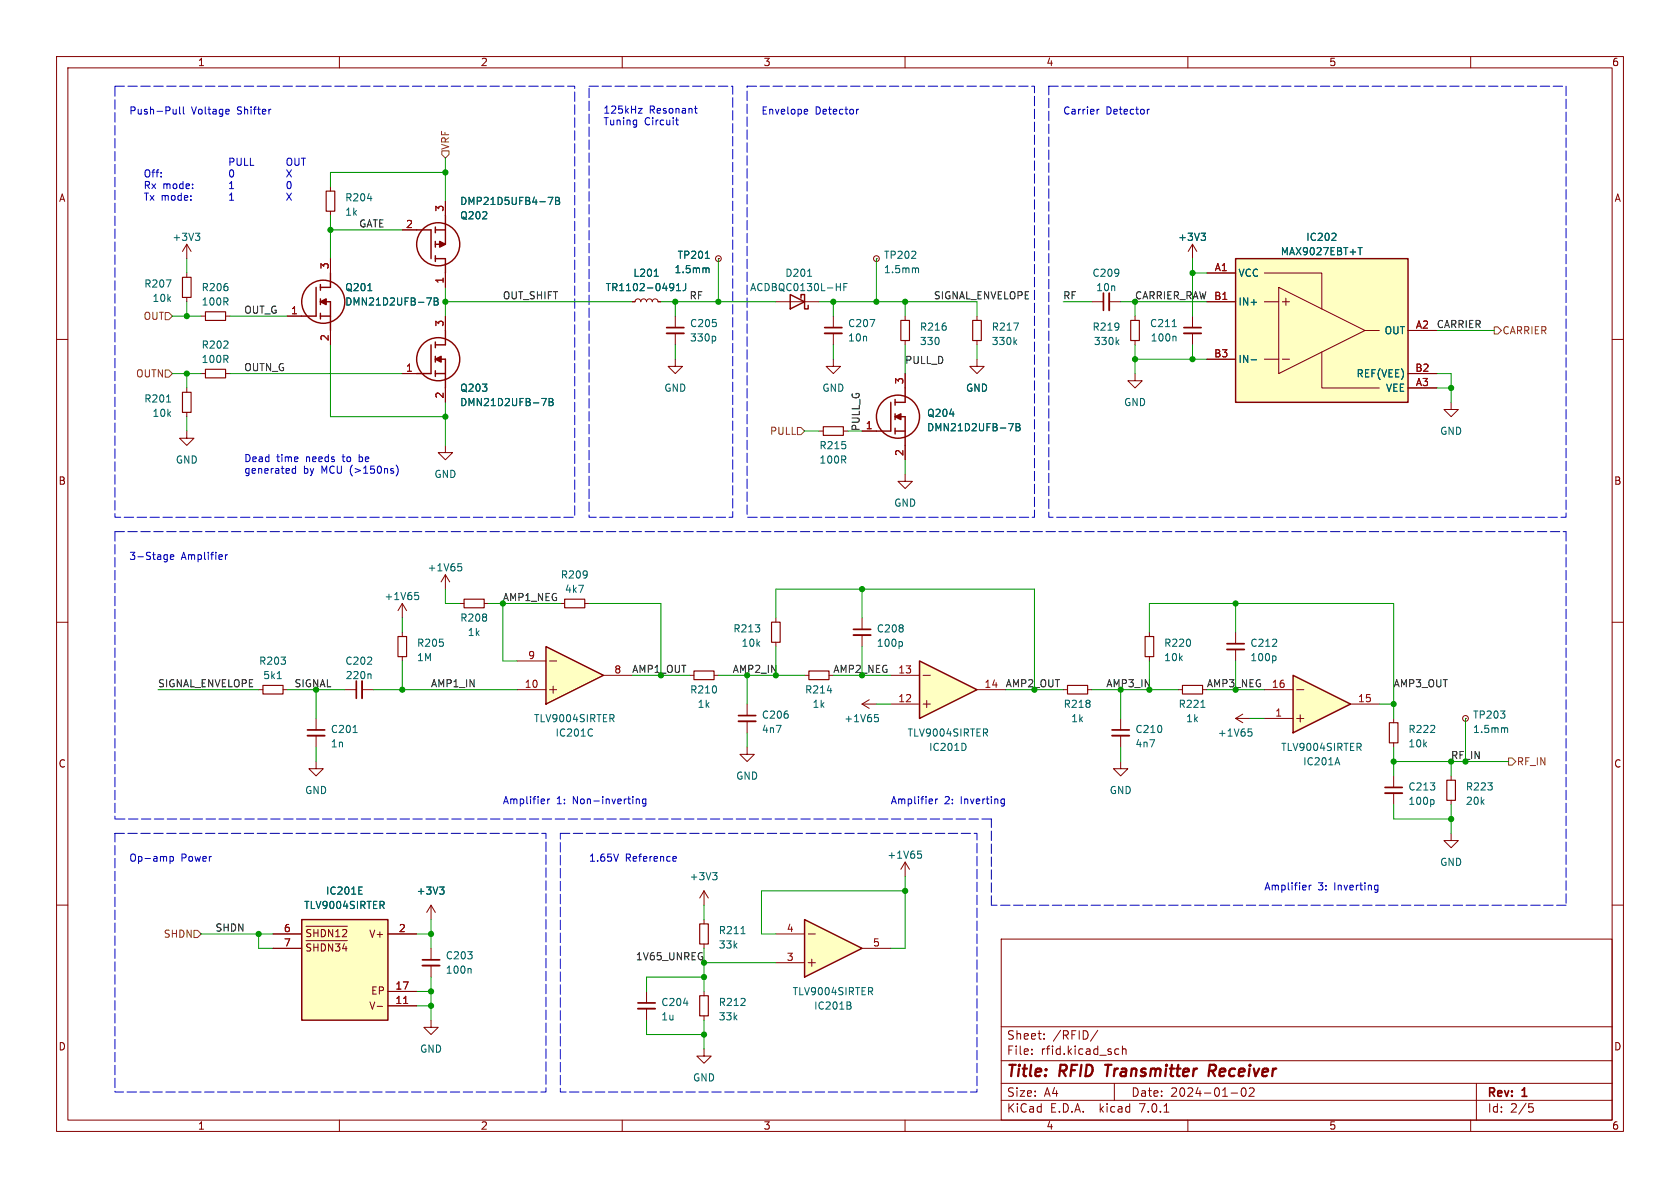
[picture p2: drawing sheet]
<svg xmlns="http://www.w3.org/2000/svg" width="297mm" height="210mm" viewBox="0 0 297 210" stroke-linecap="round" stroke-linejoin="round" font-family="sans-serif">
<g fill="none" stroke="#840000" stroke-width=".18">
<path d="M10 10h277v190h-277zM12 12h273v186h-273zM60 10v2M110 10v2M160 10v2M210 10v2M260 10v2M58.4 33v.8M58.4 37.3v.8M78.7 35.6v2.5M10 60h2M33 43.2v2.5"/>
<path d="M33 48.3v.7M33 52.6v.7M33 43.2l-.7 1.3M33 43.2l.8 1.3M35.6 55.9h.7M39.9 55.9h.7M50.8 55.9h2.5M58.4 45.7v2.6M58.4 58.4v2.6M71.1 40.6h2.6M78.7 48.3v2.5M78.7 55.9v2.5"/>
<path d="M285 60h2M33 76.2v1.3h1.3l-1.3 1.2-1.3-1.2h1.3M33 68.6v.7M33 72.9v.8M35.6 66h.7M39.9 66h.7M71.1 66h2.6M78.7 78.7v1.3h1.3l-1.3 1.3-1.2-1.3h1.2M78.7 68.6v2.5M10 110h2M71.1 106.7l-.7 1.3M71.1 106.7v2.5"/>
<path d="M71.1 106.7l.8 1.3M78.7 101.6v2.5M78.7 101.6l-.7 1.3M78.7 101.6l.8 1.3M99.1 106.7h.7M103.4 106.7h.7M121.9 119.4h.8M126.2 119.4h.8M137.2 109.2v.8M137.2 113.5v.8M142.2 119.4h.8M146.6 119.4h.7"/>
<path d="M285 110h2M132.1 132.1v1.3h1.2l-1.2 1.2-1.3-1.2h1.3M132.1 124.5v2M132.1 127.5v2M246.4 127v.8M246.4 131.3v.8M259.1 127h.1M10 160h2M124.5 157.5v2.5M124.5 157.5l-.8 1.3M124.5 157.5l.7 1.3M160 152.4l-.7 1.3"/>
<path d="M160 152.4v2.5M160 152.4l.8 1.3M285 160h2M114.3 175.3v2M114.3 178.3v2M124.5 162.6v.7M124.5 166.9v.7M124.5 175.3v.7M124.5 179.6v.7M177 166h108v32h-108zM60 198v2M110 198v2"/>
<path d="M124.5 185.4v1.3h1.2l-1.2 1.3-1.3-1.3h1.3M160 198v2M177 194.5h108M177 191.5h108M177 187.5h108M177 181.5h108M182.4 186.3v.1M182.4 185.5v.1M184.6 183.6v.1M184.6 182.8v.1M194.1 182.1l-1.3 2M197 191.5v3"/>
<path d="M197.4 185.4l.4 .1M197.8 186.3l-.4 .1M198.4 185.5l.2-.1 .4 .1 .1 .9M198.4 184.9v1.5M205.8 196.6h.8M210 198v2M217.6 193.2h1.2M219.6 192.4l.2-.1a.81 .81 0 0 1 .6 .6 .81 .81 0 0 1-.3 .8l-.2 .1a.81 .81 0 0 1-.6-.6 .81 .81 0 0 1 .3-.8zM220.9 192.4l.5-.1 .2 .1 .1 .3-.9 1.1h.9M260 198v2M261 191.5v6.5M270.3 195.1h.7"/>
<path d="M270.4 195.7h.4l.3 .3-.2 .5-.5 .1"/>
<circle cx="259.1" cy="127" r=".51"/>
</g>
<path d="M195.4 188.2h1.1M213.8 189.3h.7M214.7 188.2h-.8l-.3 2" fill="none" stroke="#840000" stroke-width=".4"/>
<path d="M57.7 33.8h1.5v3.5h-1.5zM32.3 49h1.5v3.6h-1.5zM36.3 55.1h3.6v1.5h-3.6zM32.3 69.3h1.5v3.6h-1.5zM36.3 65.3h3.6v1.5h-3.6zM99.8 105.9h3.6v1.5h-3.6zM122.7 118.6h3.5v1.5h-3.5zM136.4 110h1.5v3.5h-1.5zM143 118.6h3.6v1.5h-3.6zM245.6 127.8h1.5v3.5h-1.5zM123.7 176h1.5v3.6h-1.5zM123.7 163.3h1.5v3.6h-1.5z" fill="none" stroke="#840000" stroke-width=".2"/>
<g fill="none" stroke="#840000" stroke-width=".25">
<path d="M78.7 38.1v5.1h-1.7M55.9 50.8v5.1h-2.6M56.6 55.9h1.8M56.6 50.3v1M56.6 52.8v1M56.6 55.4v1M56.6 53.3h1.8v5.1M58.4 48.3v2.5h-1.8M73.7 40.6h2.5v5.1M77 40.6h1.7M77 40.1v1M77 42.7v1"/>
<path d="M77 45.2v1M77 45.7h1.7v2.6M78.7 58.4v2.6h-1.7M76.2 61v5h-2.5M77 60.5v1M77 63v1M77 65.5v1M77 63.5h1.7v5.1M77 66h1.7"/>
<circle cx="57.1" cy="53.3" r="3.8"/>
<circle cx="77.5" cy="43.2" r="3.8"/>
<circle cx="77.5" cy="63.5" r="3.8"/>
</g>
<g fill="#840000" stroke="#840000" stroke-width=".25">
<path d="M56.6 53.3l1.1-.5v1z"/>
<path d="M77.7 42.7l1 .5-1 .5z"/>
<path d="M77 63.5l1-.5v1z"/>
</g>
<g fill="none" stroke="#006464" stroke-width=".18">
<path d="M96.9 34.9h.8l-.5 1.2M98.2 34.9h.4l.3 .2-.3 .4 .3 .1 .1 .3-.3 .2h-.5zM98.2 35.5h.4M34.5 41.2h.8l-.4 .5M35.1 41.7l.2 .3v.3l-.2 .2M65 51.4h.7M75.4 52.7h.9l-.6 1.2M76.8 52.7h.4l.2 .2-.2 .4 .2 .1 .1 .3-.3 .2h-.4zM76.8 53.3h.4M29.4 71.1h.8M95.7 70.4h.9l-.6 1.3M97.1 70.4h.4l.2 .3-.2 .3 .2 .2 .1 .3-.2 .2h-.5z"/>
<path d="M97.1 71h.4M81 99.6h.6M73.4 104.7h.6M73.5 105.2h.3l.2 .3v.4l-.5 .1M81.1 100.1h.3l.2 .3v.4l-.5 .1M266.2 128.6l.3 .2v.7M126 154.3h.8l-.5 .4M126.5 154.7l.3 .3v.3l-.3 .2M162.3 150.4h.6M162.4 150.9h.3l.2 .3v.4l-.5 .1M131 165.1h.7"/>
</g>
<path d="M130.6 127.5h3M112.8 178.3h3" fill="none" stroke="#840000" stroke-width=".33"/>
<path d="M130.6 126.5h3M112.8 177.3h3" fill="none" stroke="#840000" stroke-width=".3"/>
<path d="M142.2 162.6l10.2 5-10.2 5.1z" fill="#ffffc2"/>
<g fill="none" stroke="#840000" stroke-width=".18">
<path d="M111.8 53.3h.5l.1-.3 .4-.2 .3 .2 .2 .3 .1-.3 .4-.2 .4 .2 .1 .3 .2-.3 .3-.2 .4 .2 .1 .3 .2-.3 .3-.2 .4 .2 .1 .3h.5M137.2 53.3h7.6M147.3 55.9v2M147.3 58.9v2.1M154.9 45.7h.1M144.8 76.2h.7M149.1 76.2h.8M160 83.8v1.3h1.3l-1.3 1.3-1.3-1.3h1.3M152.4 109.2v2.1M152.4 112.3v2M203.2 111.8v.7M203.2 116.1v.7"/>
<path d="M218.4 111.8v2M218.4 114.8v2M55.9 134.6v1.3h1.2l-1.2 1.3-1.3-1.3h1.3M188 121.9h.7M192.3 121.9h.7M198.1 134.6v1.3h1.3l-1.3 1.3-1.3-1.3h1.3M198.1 127v2M198.1 130v2.1M208.3 121.9h.7M212.6 121.9h.8M218.4 127l1.3 .8M218.4 127h2.6"/>
<path d="M219.7 126.2l-1.3 .8M246.4 137.2v2M256.5 137.2v.7M246.4 140.2v2M256.5 147.3v1.3h1.3l-1.3 1.3-1.2-1.3h1.2M256.5 141.5v.7M48.3 165.1h5M48.3 167.6h5M54.1 163.7h7.3M54.1 166.3h7.3M54.9 164.4l-.4-.1-.3 .3M55.5 164.3v1.3"/>
<path d="M55.5 166.9v1.2M56.2 164.3v1.3M56.2 166.9v1.2M56.8 166.9v1.2M57.5 164.6l-.2-.2-.5-.1v1.3M58.8 164.3v1.3l-.7-1.3v1.3M58.8 166.9v1.2l-.7-1.2v1.2M59.5 164.6l.2-.3v1.3M60.6 164.4l.5-.1 .2 .3M60.9 166.8l-.3 .9M66.7 177.9h.9M68.6 165.1h5.1"/>
<path d="M68.6 177.8h5.1M68.6 175.3h5.1M76.2 160l-.8 1.3M76.2 160v2.6M76.2 167.6v2.1M76.2 170.7v2M76.2 160l.8 1.3M137.2 165.1h5M137.2 170.2h5M142.9 165.1h1.2M142.9 170.2h1.2M143.5 169.5v1.3"/>
<path d="M152.4 167.6h5.1M76.2 180.3v1.3h1.3l-1.3 1.3-1.3-1.3h1.3"/>
<circle cx="154.9" cy="45.7" r=".51"/>
</g>
<path d="M139.7 52.1l2.5 1.2-2.5 1.3zM141.6 52.7v-.6h.6v2.5h.7v-.6M53.3 162.6h15.3v17.7h-15.3zM142.2 162.6l10.2 5-10.2 5.1z" fill="none" stroke="#840000" stroke-width=".25"/>
<g fill="none" stroke="#006464" stroke-width=".18">
<path d="M115.7 48.8h.7M119.6 51.4h.7M119.6 50.5l.4-.4v1.3M121.2 50.1v.9a.41 .41 0 0 1-.5 .4M142.8 48.8h.7M147.8 50.7h.8M148.6 50.1v1.3M149.2 50.7h.4M149.8 50.1h-.6v1.3M162 47.4l.4 .1v.7M159.4 113.5l.1 .2-.1 .5M225.5 116l.1 .2-.1 .5"/>
<path d="M212.3 125h.7M220.7 128.9h.6M220.8 129.3h.3l.2 .3-.1 .5h-.4M63.4 156.8h.6M63.4 158.1h.6M77.7 156.8h.8l-.4 .5M78.3 157.3l.2 .2v.3l-.2 .3M253.4 141.4l.1 .2-.1 .5M83.1 171.2l.2 .2v.6M150.2 177.7l.3 .3-.1 .3-.2 .1M150.3 177.2l.1 .2-.1 .3"/>
</g>
<path d="M145.5 75.4h3.6v1.6h-3.6zM202.4 112.5h1.6v3.6h-1.6zM188.7 121.2h3.6v1.5h-3.6zM209 121.2h3.6v1.5h-3.6zM255.8 137.9h1.5v3.6h-1.5z" fill="none" stroke="#840000" stroke-width=".2"/>
<path d="M145.8 58.9h3M150.9 112.3h3M216.9 114.8h3.1M196.6 130h3M244.9 140.2h3M74.7 170.7h3" fill="none" stroke="#840000" stroke-width=".33"/>
<path d="M145.8 57.9h3M150.9 111.3h3M216.9 113.8h3.1M196.6 129h3M244.9 139.2h3M74.7 169.7h3" fill="none" stroke="#840000" stroke-width=".3"/>
<path d="M53.3 162.6h15.3v17.7h-15.3z" fill="#ffffc2" stroke="#ffffc2" stroke-width=".18"/>
<path d="M71.4 177.4h.7" fill="none" stroke="#a90000" stroke-width=".18"/>
<path d="M228.6 119.4l10.2 5.1-10.2 5z" fill="#ffffc2"/>
<g fill="none" stroke="#840000" stroke-width=".18">
<path d="M119.4 55.9v2M119.4 58.9v2.1M127 45.7h.1M160 55.9v.7M172.7 55.9v.7M193 53.3h2.1M196.1 53.3h2M200.7 55.9v.7M210.8 43.2l-.7 1.3M210.8 43.2v2.5M210.8 55.9v2M210.8 58.9v2.1"/>
<path d="M210.8 43.2l.8 1.3M213.4 53.3h5M213.4 48.3h5M223.5 48.3h10.2v6.3M223.5 53.3h2.6M226.1 50.8l15.2 7.6-15.2 7.6zM226.7 53.3h1.3M227.3 52.7v1.3M241.3 58.4h2.5M248.9 58.4h5.1M119.4 63.5v1.3h1.2l-1.2 1.2-1.3-1.2h1.3M147.3 63.5v1.3h1.3l-1.3 1.2-1.3-1.2h1.3"/>
<path d="M152.4 76.2h2.5M160 60.2v.8M160 66v2.6M160 78.7v2.6M172.7 63.5v1.3h1.3l-1.3 1.2-1.3-1.2h1.3M172.7 60.2v.8M200.7 66v1.3h1.2l-1.2 1.3-1.3-1.3h1.3M200.7 60.2v.8M213.4 63.5h5M223.5 63.5h2.6M226.7 63.5h1.3M233.7 62.2v6.4h10.1"/>
<path d="M248.9 68.6h5.1M248.9 66h5.1M256.5 71.1v1.3h-1.2l1.2 1.3 1.3-1.3h-1.3M71.1 111.8v.7M71.1 116.1v.7M81.3 106.7h.7M85.6 106.7h.8M45.7 121.9h.8M50 121.9h.8M55.9 127v2M55.9 130v2.1M61 121.9h2"/>
<path d="M64 121.9h2M223.5 121.9h5.1M223.5 127h5.1M229.2 121.9h1.3M229.2 127h1.3M229.9 126.4v1.2M238.8 124.5h5"/>
<circle cx="127" cy="45.7" r=".51"/>
</g>
<g fill="none" stroke="#840000" stroke-width=".25">
<path d="M218.4 45.7h30.5v25.4h-30.5zM157.5 71.1v5.1h-2.6M158.2 76.2h1.8M158.2 70.6v1M158.2 73.2v1M158.2 75.7v1M158.2 73.7h1.8v5M160 68.6v2.5h-1.8M228.6 119.4l10.2 5.1-10.2 5z"/>
<circle cx="158.7" cy="73.7" r="3.8"/>
</g>
<g fill="none" stroke="#006464" stroke-width=".18">
<path d="M124.7 45.7h.7M125 47.4l.4 .1v.7M126.4 59.5l.1 .2-.1 .5M207.2 57.7h.8M207.7 59.4l.2 .2v.7M212.3 41.2h.8l-.4 .5M212.9 41.7l.2 .3v.3l-.2 .2M236.1 41.3l.1 .2-.1 .3-.7 .7h.8M240.1 43.8h.7M240.5 43.8v1.2M178.3 74.9h.8l-.5 1.3M179.4 60.4l.3 .5"/>
<path d="M179.6 74.9h.4l.3 .2-.3 .4 .3 .1 .1 .3-.3 .3h-.5zM179.6 75.5h.4M179.7 60.1l-.4 .4M197.4 60.4l.4 .5M197.8 60.1l-.5 .4M221.2 63.6h1M49 120h.7M65.4 119.1l.2 .2v.7M62.4 129.5h.7M236.4 133.9l.5 1.3"/>
</g>
<path d="M117.9 58.9h3M196.1 51.8v3.1M209.3 58.9h3M54.4 130h3M64 120.4v3" fill="none" stroke="#840000" stroke-width=".33"/>
<path d="M117.9 57.9h3M195.1 51.8v3.1M209.3 57.9h3M54.4 129h3M63 120.4v3" fill="none" stroke="#840000" stroke-width=".3"/>
<path d="M159.3 56.6h1.5v3.6h-1.5zM172 56.6h1.5v3.6h-1.5zM199.9 56.6h1.5v3.6h-1.5zM70.4 112.5h1.5v3.6h-1.5zM82 105.9h3.6v1.5h-3.6zM46.5 121.2h3.5v1.5h-3.5z" fill="none" stroke="#840000" stroke-width=".2"/>
<path d="M218.4 45.7h30.5v25.4h-30.5z" fill="#ffffc2" stroke="#ffffc2" stroke-width=".18"/>
<path d="M158.2 73.7l1.1-.5v1z" fill="#840000" stroke="#840000" stroke-width=".25"/>
<path d="M162.6 116.8l10.1 5.1-10.1 5.1z" fill="#ffffc2"/>
<path d="M157.5 119.4h5.1M163.2 119.4h1.3M152.4 124.5h2.5M152.4 124.5l1.3 .7M153.7 123.7l-1.3 .8M157.5 124.5h5.1M163.2 124.5h1.3M163.8 123.8v1.3M172.7 121.9h5.1" fill="none" stroke="#840000" stroke-width=".18"/>
<path d="M162.6 116.8l10.1 5.1-10.1 5.1z" fill="none" stroke="#840000" stroke-width=".25"/>
<path d="M154.6 126.3h.6M154.8 126.8h.3l.2 .2-.1 .5-.4 .1M170.7 131.6l.1 .3-.1 .6" fill="none" stroke="#006464" stroke-width=".18"/>
<path d="M96.5 114.3l10.2 5.1-10.2 5.1z" fill="#ffffc2"/>
<g fill="none" stroke="#840000" stroke-width=".18">
<path d="M78.7 35.6v2.5M50.8 55.9h2.5M58.4 45.7v2.6M58.4 58.4v2.6M71.1 40.6h2.6M78.7 48.3v2.5M78.7 55.9v2.5M111.8 53.3h.5M116.3 53.3h.5M127 45.7h.1M213.4 53.3h5M213.4 48.3h5"/>
<path d="M248.9 58.4h5.1M71.1 66h2.6M78.7 68.6v2.5M152.4 76.2h2.5M160 66v2.6M160 78.7v2.6M213.4 63.5h5M248.9 66h5.1M248.9 68.6h5.1M91.4 116.8h5.1M97.2 116.8h1.2M106.7 119.4h5.1"/>
<path d="M91.4 121.9h5.1M97.2 121.9h1.2M97.8 121.3v1.3M48.3 165.1h5M48.3 167.6h5M68.6 177.8h5.1M68.6 175.3h5.1M68.6 165.1h5.1"/>
</g>
<path d="M96.5 114.3l10.2 5.1-10.2 5.1z" fill="none" stroke="#840000" stroke-width=".25"/>
<g fill="none" stroke="#006464" stroke-width=".18">
<path d="M96.9 34.9h.8l-.5 1.2M98.2 34.9h.4l.3 .2-.3 .4 .3 .1 .1 .3-.3 .2h-.5zM98.2 35.5h.4M65 51.4h.7M75.4 52.7h.9l-.6 1.2M76.8 52.7h.4l.2 .2-.2 .4 .2 .1 .1 .3-.3 .2h-.4zM76.8 53.3h.4M115.7 48.8h.7M119.6 51.4h.7M119.6 50.5l.4-.4v1.3M121.2 50.1v.9a.41 .41 0 0 1-.5 .4M124.7 45.7h.7"/>
<path d="M125 47.4l.4 .1v.7M212.3 41.2h.8l-.4 .5M212.9 41.7l.2 .3v.3l-.2 .2M236.1 41.3l.1 .2-.1 .3-.7 .7h.8M240.1 43.8h.7M240.5 43.8v1.2M95.7 70.4h.9l-.6 1.3M97.1 70.4h.4l.2 .3-.2 .3 .2 .2 .1 .3-.2 .2h-.5zM97.1 71h.4M178.3 74.9h.8l-.5 1.3M179.6 74.9h.4l.3 .2-.3 .4 .3 .1 .1 .3-.3 .3h-.5zM179.6 75.5h.4"/>
<path d="M221.2 63.6h1M104.7 128.9v.1M104.7 130v.1M63.4 156.8h.6M63.4 158.1h.6M77.7 156.8h.8l-.4 .5M78.3 157.3l.2 .2v.3l-.2 .3"/>
</g>
<path d="M78.1 26.7h1.3v.6l-.7 .6-.6-.6zM29.2 55.2h.6l.7 .7-.7 .6h-.6zM264.2 57.8h.6l.6 .6-.6 .7h-.6zM29.2 65.4h.6l.7 .6-.7 .7h-.6zM141 75.6h.6l.6 .6-.6 .6h-.6zM266.7 134h.6l.7 .6-.7 .7h-.6zM34.3 164.5h.6l.7 .6-.7 .6h-.6z" fill="none" stroke="#725600" stroke-width=".18"/>
<g fill="none" stroke="#0000c2" stroke-width=".18">
<path d="M31.1 19.3v.9M31.7 18.9v1.1l.2 .2M32.4 18.9v1.1l.2 .2M40.3 19.3l.2 .3-.6 .1M47.9 19.3l-.2 .1M112.8 19.2h.7l-.7 .8h.7M122.8 19.2h.5M122.9 18.7v1.1l.4 .2M142.4 19.3l.3 .1 .1 .2-.6 .1M151.4 19.3v.9M151.8 19.3l-.4 .3M194.3 19.3l-.4 .3"/>
<path d="M202.8 19.3v.9M203.2 19.3l-.4 .3M31.1 20l-.3 .2M40.5 20.1l-.2 .1M40.6 33.3h.7M40.6 32.4l.3-.3v1.2M40.6 34.5l.3-.4v1.3M40.6 35.4h.7M40.6 28.6h.6l.2-.2-.1-.3-.7-.1v1.2M40.7 30.1l.2-.1a.68 .68 0 0 1 .4 .7 .68 .68 0 0 1-.4 .6l-.2-.1-.1-.4zM41.9 28v1l.3 .2h.3l.1-.2v-1M43.2 28v1.2h.6"/>
<path d="M44.3 28v1.2h.6M50.7 30l.8 1.3M50.7 34.1l.8 1.3M50.9 32.2l.1-.1a.68 .68 0 0 1 .5 .6 .68 .68 0 0 1-.5 .6l-.1-.1-.2-.3zM50.9 28h.1a.43 .43 0 0 1 .6 .4v.4a.42 .42 0 0 1-.4 .4 .42 .42 0 0 1-.5-.4v-.4zM51.5 30l-.8 1.3M51.5 34.1l-.8 1.3M52.1 28v1l.3 .2h.3l.2-.2v-1M53.3 28h.7M53.6 28v1.2M119.4 21.2h.5M119.6 20.8v1.1l.3 .2"/>
<path d="M142.7 20.1l-.3 .1M30.1 98.5l.6-.1v-.3h-.4l-.2 .1 .1 .6h.5M39.9 98.1v.8M40.2 98.1l-.3 .2M51.6 83.4l.3 .3 .4-.1M52.3 82.4v1.3M52.3 82.9l-.4-.1-.3 .3M69.4 83.2l.2 .2-.2 .3M69.4 82.8l.1 .1M70 82.2a1.46 1.46 0 0 1 0 1.9M30.1 151.5l.3-.1 .3 .2-.2 .6h-.4M30.1 151.4v1.3"/>
<path d="M96.8 141.2v.9M97.2 141.2l-.4 .3M112.5 141.4l.2-.2 .3 .1v.8M112.5 141.2v.9M114.2 141.3l-.4-.1-.2 .3 .1 .5h.5M114.2 141.2v1.1l-.3 .2-.3-.1M119.1 151.4l.4 .1 .1 .2-.6 .1M119.5 152.2h-.4M165.4 141.2v.9M165.8 141.2l-.4 .3M177.1 141.3h.5M177.1 142h.5"/>
<path d="M177.6 141.2v1.1l-.2 .1-.3 .1M231.4 156.5v.8M231.8 156.5l-.4 .2M243.1 156.5h.5M243.1 157.3h.5M243.6 156.5v1l-.1 .2h-.3"/>
</g>
<path d="M20.3 15.2h81.3v76.2h-81.3v-76.2M104.1 15.2h25.4v76.2h-25.4v-76.2M132.1 15.2h50.8v76.2h-50.8v-76.2M185.4 15.2h91.5v76.2h-91.5v-76.2M20.3 94v50.8M20.3 94h256.6M276.9 94v66M20.3 147.3h76.2v45.7h-76.2v-45.7M99.1 147.3h73.6v45.7h-73.6v-45.7M175.3 144.8h-155M175.3 160v-15.2M276.9 160h-101.6" fill="none" stroke="#0000c2" stroke-width=".18" stroke-dasharray="1.7 .6"/>
<g fill="none" stroke="#009600" stroke-width=".18">
<path d="M58.4 38.1v7.6M78.7 30.5h-20.3v2.5M78.7 27.9v7.7M30.5 55.9h5.1M33 45.7v2.6M33 53.3v2.6M40.6 55.9h10.2M58.4 40.6h12.7M78.7 50.8v5.1M78.7 53.3h33.1M116.8 53.3h20.4M119.4 53.3v2.6"/>
<path d="M127 45.7v7.6M144.8 53.3h27.9v2.6M147.3 53.3v2.6M154.9 45.7v7.6M160 53.3v2.6M188 53.3h5M198.1 53.3h15.3M200.7 53.3v2.6M210.8 45.7v10.2M210.8 48.3h2.6M254 58.4h10.2M30.5 66h5.1"/>
<path d="M33 66v2.6M33 73.7v2.5M40.6 66h30.5M58.4 61v12.7h20.3M78.7 71.1v7.6M119.4 61v2.5M142.2 76.2h2.6M147.3 61v2.5M149.9 76.2h2.5M160 61v5M172.7 61v2.5M200.7 63.5h12.7"/>
<path d="M200.7 61v5M210.8 61v2.5M254 66h2.5v5.1M254 68.6h2.5M160 81.3v2.5M71.1 109.2v2.6M71.1 116.8v5.1M78.7 104.1v2.6h2.6M86.4 106.7h12.7M88.9 106.7v10.1h2.5M104.1 106.7h12.7v12.7M111.8 119.4h10.1"/>
<path d="M127 119.4h15.2M132.1 119.4v5.1M137.2 109.2v-5.1h45.7v17.8M137.2 114.3v5.1M147.3 119.4h10.2M152.4 104.1v5.1M152.4 114.3v5.1M203.2 111.8v-5.1h43.2v20.3M203.2 116.8v5.1M218.4 106.7v5.1M218.4 116.8v5.1M27.9 121.9h17.8"/>
<path d="M50.8 121.9h10.2M55.9 121.9v5.1M55.9 132.1v2.5M66 121.9h25.4M132.1 129.5v2.6M154.9 124.5h2.6M177.8 121.9h10.2M193 121.9h15.3M198.1 121.9v5.1M198.1 132.1v2.5M213.4 121.9h10.1M221 127h2.5"/>
<path d="M243.8 124.5h2.6M246.4 134.6h10.1v2.6M246.4 132.1v5.1M259.1 127v7.6h7.6M160 157.5h-25.4v7.6h2.6M160 154.9v12.7h-2.5M246.4 142.2v2.6h10.1M256.5 142.2v5.1M35.6 165.1h12.7M45.7 165.1v2.5h2.6M73.7 165.1h2.5M73.7 175.3h2.5"/>
<path d="M73.7 177.8h2.5M76.2 162.6v5M76.2 172.7v7.6M124.5 160v2.6M124.5 167.6v7.7M124.5 170.2h12.7M124.5 172.7h-10.2v2.6M114.3 180.3v2.6h10.2M124.5 180.3v5.1"/>
</g>
<path d="M71.4 177.4h.7" fill="none" stroke="#a90000" stroke-width=".18"/>
<g fill="#009600" stroke="#009600" stroke-width=".18">
<circle cx="124.5" cy="170.2" r=".46"/>
<circle cx="124.5" cy="172.7" r=".46"/>
<circle cx="124.5" cy="182.9" r=".46"/>
<circle cx="160" cy="157.5" r=".46"/>
<circle cx="76.2" cy="177.8" r=".46"/>
<circle cx="76.2" cy="175.3" r=".46"/>
<circle cx="76.2" cy="165.1" r=".46"/>
<circle cx="45.7" cy="165.1" r=".46"/>
<circle cx="58.4" cy="40.6" r=".46"/>
<circle cx="78.7" cy="30.5" r=".46"/>
<circle cx="147.3" cy="53.3" r=".46"/>
<circle cx="154.9" cy="53.3" r=".46"/>
<circle cx="137.2" cy="119.4" r=".46"/>
<circle cx="152.4" cy="104.1" r=".46"/>
<circle cx="33" cy="55.9" r=".46"/>
<circle cx="78.7" cy="53.3" r=".46"/>
<circle cx="78.7" cy="73.7" r=".46"/>
<circle cx="246.4" cy="134.6" r=".46"/>
<circle cx="256.5" cy="144.8" r=".46"/>
<circle cx="246.4" cy="124.5" r=".46"/>
<circle cx="33" cy="66" r=".46"/>
<circle cx="127" cy="53.3" r=".46"/>
<circle cx="119.4" cy="53.3" r=".46"/>
<circle cx="55.9" cy="121.9" r=".46"/>
<circle cx="71.1" cy="121.9" r=".46"/>
<circle cx="210.8" cy="63.5" r=".46"/>
<circle cx="200.7" cy="63.5" r=".46"/>
<circle cx="210.8" cy="48.3" r=".46"/>
<circle cx="160" cy="53.3" r=".46"/>
<circle cx="203.2" cy="121.9" r=".46"/>
<circle cx="256.5" cy="68.6" r=".46"/>
<circle cx="218.4" cy="106.7" r=".46"/>
</g>
<g font-size="2.8" fill="#840000">
<text x="178" y="190.8">Title:</text>
<text x="187.4" y="190.8">RFID</text>
<text x="196.1" y="190.8">Transmitter</text>
<text x="215" y="190.8">Receiver</text>
</g>
<g font-size="2.1" fill="#840000">
<text x="178" y="183.9">Sheet:</text>
<text x="186.2" y="183.9">/RFID/</text>
<text x="178" y="186.6">File:</text>
<text x="184" y="186.6">rfid.kicad_sch</text>
<text x="178" y="196.8">KiCad</text>
<text x="178" y="194">Size:</text>
<text x="184.6" y="194">A4</text>
<text x="185.7" y="196.8">E.D.A.</text>
<text x="194.4" y="196.8">kicad</text>
<text x="200" y="194">Date:</text>
<text x="201.5" y="196.8">7.0.1</text>
<text x="206.9" y="194">2024-01-02</text>
<text x="263" y="194.2">Rev:</text>
<text x="263" y="196.8">Id:</text>
<text x="267" y="196.8">2/5</text>
<text x="269.2" y="194.2">1</text>
</g>
<g font-size="1.8" fill="#840000">
<text x="35" y="11.8">1</text>
<text x="85" y="11.8">2</text>
<text x="135" y="11.8">3</text>
<text x="185" y="11.8">4</text>
<text x="235" y="11.8">5</text>
<text x="285" y="11.8">6</text>
<text x="10.4" y="35.8">A</text>
<text x="285.4" y="35.8">A</text>
<text x="10.3" y="85.8">B</text>
<text x="285.3" y="85.8">B</text>
<text x="10.3" y="135.8">C</text>
<text x="285.3" y="135.8">C</text>
<text x="54" y="166.4">~{SHDN12}</text>
<text x="65.1" y="165.9">V+</text>
<text x="54" y="169">~{SHDN34}</text>
<text x="65.1" y="178.6">V-</text>
<text x="65.5" y="176">EP</text>
<text x="10.3" y="185.8">D</text>
<text x="285.3" y="185.8">D</text>
<text x="35" y="199.8">1</text>
<text x="85" y="199.8">2</text>
<text x="135" y="199.8">3</text>
<text x="185" y="199.8">4</text>
<text x="235" y="199.8">5</text>
<text x="285" y="199.8">6</text>
</g>
<g font-size="1.8" fill="#0000c2">
<text x="22.9" y="20.3">Push-Pull</text>
<text x="33.9" y="20.3">Voltage</text>
<text x="42" y="20.3">Shifter</text>
<text x="106.7" y="20.2">125kHz</text>
<text x="106.7" y="22.2">Tuning</text>
<text x="113.9" y="22.2">Circuit</text>
<text x="114.8" y="20.2">Resonant</text>
<text x="134.6" y="20.3">Envelope</text>
<text x="144.1" y="20.3">Detector</text>
<text x="188" y="20.3">Carrier</text>
<text x="195.5" y="20.3">Detector</text>
<text x="25.4" y="31.4">Off: 0 X</text>
<text x="25.4" y="33.5">Rx mode:</text>
<text x="25.4" y="35.6">Tx mode: 1 X</text>
<text x="43.2" y="81.8">Dead</text>
<text x="43.2" y="83.8">generated</text>
<text x="48.9" y="81.8">time</text>
<text x="53.6" y="83.8">by</text>
<text x="54.1" y="81.8">needs</text>
<text x="56.9" y="83.8">MCU (&gt;150ns)</text>
<text x="60.7" y="81.8">to</text>
<text x="63.7" y="81.8">be</text>
<text x="22.9" y="99.1">3-Stage</text>
<text x="32.1" y="99.1">Amplifier</text>
<text x="88.9" y="142.2">Amplifier</text>
<text x="98.4" y="142.2">1:</text>
<text x="101.3" y="142.2">Non-inverting</text>
<text x="157.5" y="142.2">Amplifier</text>
<text x="167" y="142.2">2:</text>
<text x="169.9" y="142.2">Inverting</text>
<text x="22.9" y="152.4">Op-amp</text>
<text x="32" y="152.4">Power</text>
<text x="104.1" y="152.4">1.65V</text>
<text x="110.6" y="152.4">Reference</text>
<text x="223.5" y="157.5">Amplifier</text>
<text x="233" y="157.5">3:</text>
<text x="235.9" y="157.5">Inverting</text>
</g>
<g font-size="1.8" fill="#725600">
<text x="79.6" y="26.5" transform="rotate(-90 79.6 26.5)">VRF</text>
<text x="25.3" y="56.7">OUT</text>
<text x="265.6" y="59.2">CARRIER</text>
<text x="23.9" y="66.9">OUTN</text>
<text x="136" y="77">PULL</text>
<text x="268.2" y="135.4">RF_IN</text>
<text x="28.8" y="165.9">SHDN</text>
</g>
<g font-size="1.8" fill="#006464">
<text x="61" y="35.8">R204</text>
<text x="61" y="38.3">1k</text>
<text x="81.3" y="38.9">Q202</text>
<text x="81.3" y="36.4">DMP21D5UFB4-7B</text>
<text x="30.4" y="42.7">+3V3</text>
<text x="119.7" y="45.9">TP201</text>
<text x="156.2" y="45.9">TP202</text>
<text x="208.2" y="42.7">+3V3</text>
<text x="226.4" y="45.3">MAX9027EBT+T</text>
<text x="230.9" y="42.7">IC202</text>
<text x="25.4" y="51">R207</text>
<text x="26.9" y="53.5">10k</text>
<text x="35.6" y="51.6">R206</text>
<text x="61" y="51.6">Q201</text>
<text x="107" y="51.6">TR1102-0491J</text>
<text x="111.9" y="49.1">L201</text>
<text x="119.2" y="48.5">1.5mm</text>
<text x="132.5" y="51.6">ACDBQC0130L-HF</text>
<text x="138.8" y="49.1">D201</text>
<text x="156.2" y="48.5">1.5mm</text>
<text x="193.1" y="49.1">C209</text>
<text x="193.7" y="51.6">10n</text>
<text x="218.9" y="49.1">VCC</text>
<text x="35.6" y="54.2">100R</text>
<text x="61" y="54.2">DMN21D2UFB-7B</text>
<text x="121.9" y="58">C205</text>
<text x="149.9" y="58">C207</text>
<text x="162.6" y="58.6">R216</text>
<text x="175.3" y="58.6">R217</text>
<text x="193.1" y="58.6">R219</text>
<text x="203.2" y="58">C211</text>
<text x="218.9" y="54.2">IN+</text>
<text x="244.7" y="59.2">OUT</text>
<text x="35.6" y="61.8">R202</text>
<text x="35.6" y="64.3">100R</text>
<text x="121.9" y="60.5">330p</text>
<text x="149.9" y="60.5">10n</text>
<text x="162.6" y="61.2">330</text>
<text x="175.3" y="61.2">330k</text>
<text x="193.3" y="61.2">330k</text>
<text x="203.4" y="60.5">100n</text>
<text x="218.9" y="64.3">IN-</text>
<text x="25.4" y="71.3">R201</text>
<text x="81.3" y="69.4">Q203</text>
<text x="81.3" y="71.9">DMN21D2UFB-7B</text>
<text x="117.4" y="69.4">GND</text>
<text x="145.3" y="69.4">GND</text>
<text x="170.7" y="69.4">GND</text>
<text x="198.7" y="71.9">GND</text>
<text x="239.7" y="66.9">REF(VEE)</text>
<text x="244.9" y="69.4">VEE</text>
<text x="26.9" y="73.9">10k</text>
<text x="163.8" y="73.9">Q204</text>
<text x="163.8" y="76.4">DMN21D2UFB-7B</text>
<text x="254.5" y="77">GND</text>
<text x="31" y="82.1">GND</text>
<text x="144.8" y="79.6">R215</text>
<text x="144.8" y="82.1">100R</text>
<text x="76.7" y="84.6">GND</text>
<text x="158" y="89.7">GND</text>
<text x="75.5" y="101.2">+1V65</text>
<text x="67.9" y="106.2">+1V65</text>
<text x="99.1" y="102.4">R209</text>
<text x="99.8" y="105">4k7</text>
<text x="81.3" y="110">R208</text>
<text x="82.6" y="112.6">1k</text>
<text x="129.6" y="112">R213</text>
<text x="154.9" y="112">C208</text>
<text x="45.7" y="117.7">R203</text>
<text x="61" y="117.7">C202</text>
<text x="73.7" y="114.5">R205</text>
<text x="73.7" y="117">1M</text>
<text x="131" y="114.5">10k</text>
<text x="154.9" y="114.5">100p</text>
<text x="205.7" y="114.5">R220</text>
<text x="205.7" y="117">10k</text>
<text x="221" y="114.5">C212</text>
<text x="221" y="117">100p</text>
<text x="46.5" y="120.2">5k1</text>
<text x="61.1" y="120.2">220n</text>
<text x="121.9" y="122.7">R210</text>
<text x="123.3" y="125.3">1k</text>
<text x="142.3" y="122.7">R214</text>
<text x="143.6" y="125.3">1k</text>
<text x="188" y="125.3">R218</text>
<text x="208.3" y="125.3">R221</text>
<text x="58.4" y="129.7">C201</text>
<text x="94.3" y="127.8">TLV9004SIRTER</text>
<text x="98.1" y="130.4">IC201C</text>
<text x="134.6" y="127.2">C206</text>
<text x="134.6" y="129.7">4n7</text>
<text x="149.2" y="127.8">+1V65</text>
<text x="160.4" y="130.4">TLV9004SIRTER</text>
<text x="189.3" y="127.8">1k</text>
<text x="200.7" y="129.7">C210</text>
<text x="209.6" y="127.8">1k</text>
<text x="215.2" y="130.4">+1V65</text>
<text x="248.9" y="129.7">R222</text>
<text x="260.4" y="127.2">TP203</text>
<text x="260.4" y="129.7">1.5mm</text>
<text x="58.4" y="132.3">1n</text>
<text x="130.1" y="138">GND</text>
<text x="164.2" y="132.9">IC201D</text>
<text x="200.7" y="132.3">4n7</text>
<text x="226.4" y="132.9">TLV9004SIRTER</text>
<text x="230.3" y="135.4">IC201A</text>
<text x="248.9" y="132.3">10k</text>
<text x="53.9" y="140.5">GND</text>
<text x="196.1" y="140.5">GND</text>
<text x="248.9" y="139.9">C213</text>
<text x="248.9" y="142.4">100p</text>
<text x="259.1" y="139.9">R223</text>
<text x="259.1" y="142.4">20k</text>
<text x="121.9" y="155.8">+3V3</text>
<text x="156.8" y="152">+1V65</text>
<text x="254.5" y="153.2">GND</text>
<text x="53.7" y="160.8">TLV9004SIRTER</text>
<text x="57.6" y="158.3">IC201E</text>
<text x="73.6" y="158.3">+3V3</text>
<text x="127" y="165.3">R211</text>
<text x="127" y="167.8">33k</text>
<text x="78.7" y="169.7">C203</text>
<text x="78.7" y="172.3">100n</text>
<text x="116.8" y="178">C204</text>
<text x="127" y="178">R212</text>
<text x="140.1" y="176.1">TLV9004SIRTER</text>
<text x="143.9" y="178.6">IC201B</text>
<text x="116.8" y="180.5">1u</text>
<text x="127" y="180.5">33k</text>
<text x="74.2" y="186.2">GND</text>
<text x="122.5" y="191.3">GND</text>
</g>
<g font-size="1.8" fill="#0f0f0f">
<text x="63.5" y="40.3">GATE</text>
<text x="88.9" y="53">OUT_SHIFT</text>
<text x="121.9" y="53">RF</text>
<text x="165.1" y="53">SIGNAL_ENVELOPE</text>
<text x="188" y="53">RF</text>
<text x="43.2" y="55.5">OUT_G</text>
<text x="254" y="58.1">CARRIER</text>
<text x="43.2" y="65.7">OUTN_G</text>
<text x="160" y="64.4">PULL_D</text>
<text x="152.1" y="76.2" transform="rotate(-90 152.1 76.2)">PULL_G</text>
<text x="27.9" y="121.6">SIGNAL_ENVELOPE</text>
<text x="52.1" y="121.6">SIGNAL</text>
<text x="76.2" y="121.6">AMP1_IN</text>
<text x="246.4" y="121.6">AMP3_OUT</text>
<text x="38.1" y="164.8">SHDN</text>
<text x="112.3" y="169.8">1V65_UNREG</text>
</g>
<g font-size="1.8" fill="#a90000">
<text x="71.7" y="40.4">2</text>
<text x="78.5" y="37.5" transform="rotate(-90 78.5 37.5)">3</text>
<text x="58.2" y="47.7" transform="rotate(-90 58.2 47.7)">3</text>
<text x="78.5" y="50.2" transform="rotate(-90 78.5 50.2)">1</text>
<text x="214.6" y="53.1">B1</text>
<text x="214.7" y="48">A1</text>
<text x="51.4" y="55.6">1</text>
<text x="78.5" y="57.8" transform="rotate(-90 78.5 57.8)">3</text>
<text x="250.2" y="58.2">A2</text>
<text x="58.2" y="60.4" transform="rotate(-90 58.2 60.4)">2</text>
<text x="71.7" y="65.8">1</text>
<text x="214.6" y="63.2">B3</text>
<text x="250.2" y="65.8">B2</text>
<text x="78.5" y="70.5" transform="rotate(-90 78.5 70.5)">2</text>
<text x="159.8" y="68" transform="rotate(-90 159.8 68)">3</text>
<text x="250.2" y="68.3">A3</text>
<text x="153" y="75.9">1</text>
<text x="159.8" y="80.7" transform="rotate(-90 159.8 80.7)">2</text>
<text x="93.3" y="116.6">9</text>
<text x="108.6" y="119.1">8</text>
<text x="158.7" y="119.1">13</text>
<text x="92.7" y="121.7">10</text>
<text x="158.7" y="124.2">12</text>
<text x="174" y="121.7">14</text>
<text x="224.8" y="121.7">16</text>
<text x="240" y="124.2">15</text>
<text x="225.4" y="126.7">1</text>
<text x="50.1" y="164.8">6</text>
<text x="50.1" y="167.4">7</text>
<text x="70.5" y="164.8">2</text>
<text x="139" y="164.8">4</text>
<text x="154.3" y="167.4">5</text>
<text x="139" y="169.9">3</text>
<text x="69.8" y="177.5">11</text>
<text x="69.8" y="175">17</text>
</g>
<g font-size="1.8" fill="#009600">
<text x="200.7" y="53">CARRIER_RAW B1</text>
<text x="88.9" y="106.3">AMP1_NEG</text>
<text x="111.8" y="119">AMP1_OUT</text>
<text x="129.5" y="119">AMP2_IN</text>
<text x="147.3" y="119">AMP2_NEG</text>
<text x="177.8" y="121.6">AMP2_OUT</text>
<text x="195.6" y="121.6">AMP3_IN</text>
<text x="213.4" y="121.6">AMP3_NEG</text>
<text x="256.5" y="134.3">RF_IN</text>
</g>
</svg>
